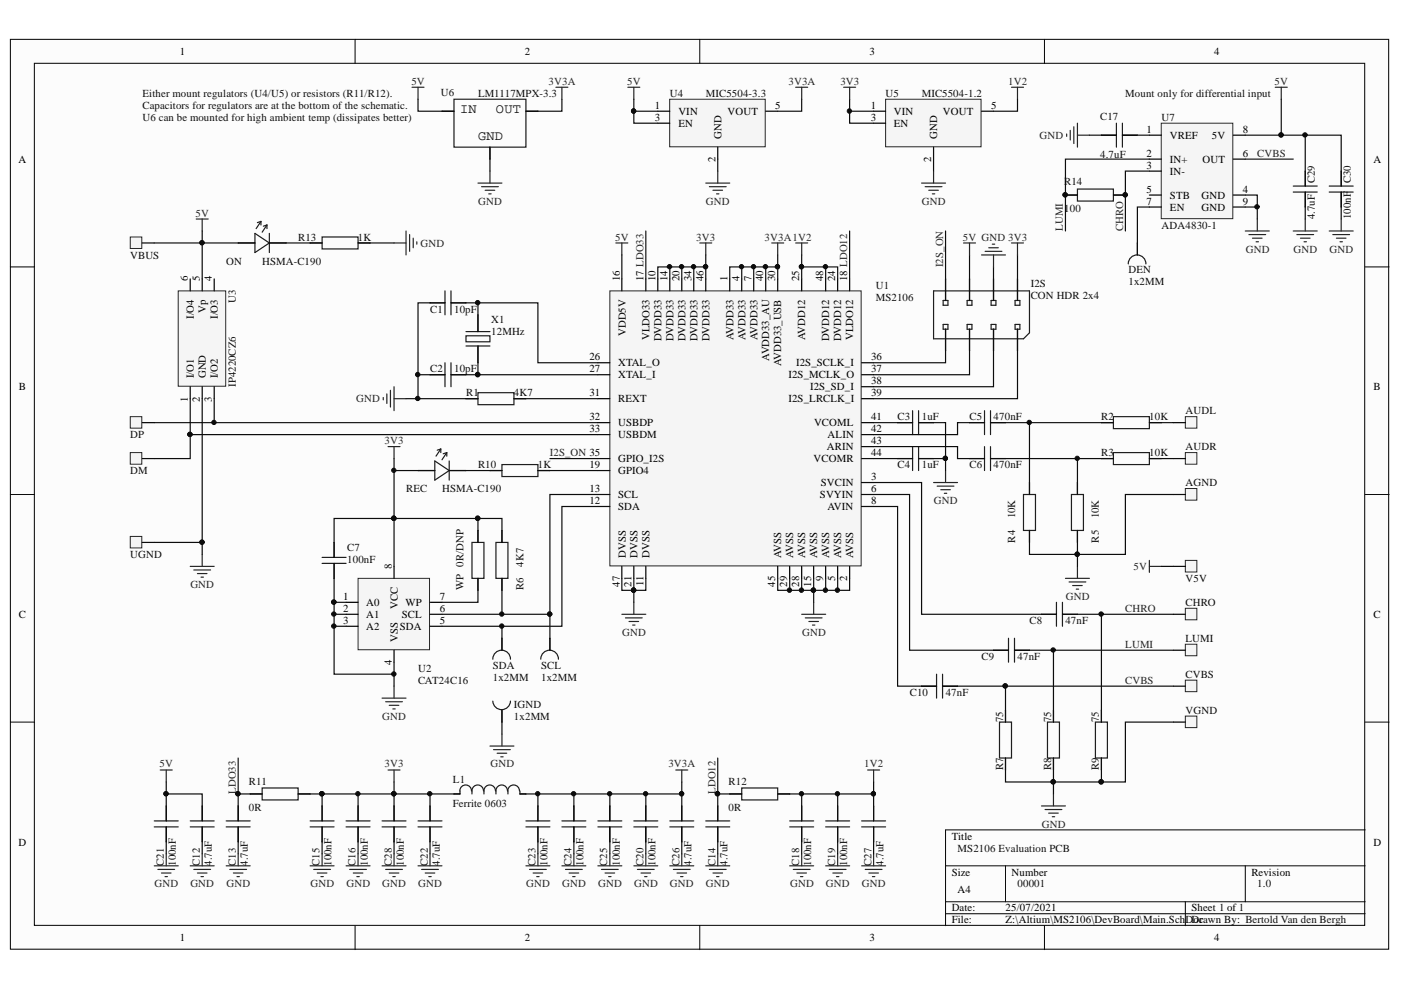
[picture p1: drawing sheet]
<svg xmlns="http://www.w3.org/2000/svg" width="297mm" height="210mm" viewBox="0 0 297 210" stroke-linecap="round" stroke-linejoin="round" font-family="sans-serif">
<g fill="#fcfcfc" stroke="#000" stroke-width=".21">
<path d="M2.2 8.3h292.2v193h-292.2z"/>
<path d="M7.3 13.4h282v182.8h-282z"/>
</g>
<g fill="none" stroke="#000" stroke-width=".21">
<path d="M75.3 8.3v5.1M148.4 8.3v5.1M221.4 8.3v5.1M2.2 56.6h5.1M289.4 56.6h5.1M2.2 104.8h5.1M289.4 104.8h5.1M2.2 153.1h5.1M289.4 153.1h5.1M289.4 176h-88.9v20.3M75.3 196.3v5.1M148.4 196.3v5.1"/>
<path d="M200.5 183.6h88.9M200.5 191.2h88.9M200.5 193.7h88.9M213.2 183.6v7.6M221.4 196.3v5.1M251.3 191.2v5.1M264 183.6v7.6"/>
</g>
<path d="M129.3 61.7h53.3v58.3h-53.3z" fill="#f5f5f5" stroke="#262626" stroke-width=".21"/>
<g fill="none" stroke="#000" stroke-width=".25">
<path d="M131.8 59.1v2.6M136.9 59.1v2.6M139.5 59.1v2.6M142 59.1v2.6M144.6 59.1v2.6M147.1 59.1v2.6M149.6 59.1v2.6M154.7 59.1v2.6M157.3 59.1v2.6M159.8 59.1v2.6M162.3 59.1v2.6M164.9 59.1v2.6"/>
<path d="M170 59.1v2.6M175.1 59.1v2.6M177.6 59.1v2.6M180.1 59.1v2.6M200.5 59.1v4.6M205.6 59.1v4.6M210.6 59.1v4.6M215.7 59.1v4.6M91.2 79.5h3.1M91.2 64.2h3.1M95.6 79.5h3.2M95.6 64.2h3.2"/>
<path d="M101.3 66.8v3.5M101.3 73.4v3.5M126.8 76.9h2.5M126.8 79.5h2.5M182.7 76.9h2.5M182.7 79.5h2.5M98.8 84.5h2.5M109 84.5h2.5M126.8 84.5h2.5M126.8 89.6h2.5M126.8 92.1h2.5M126.8 97.2h2.5"/>
<path d="M126.8 99.8h2.5M182.7 82h2.5M182.7 84.5h2.5M182.7 89.6h2.5M182.7 92.1h2.5M182.7 94.7h2.5M182.7 97.2h2.5M190.3 89.6h3.2M190.3 97.2h3.2M194.8 89.6h3.1M194.8 97.2h3.1M205.6 89.6h3.1"/>
<path d="M205.6 97.2h3.1M210 89.6h3.2M210 97.2h3.2M233.5 89.6h2.6M233.5 97.2h2.6M243.7 89.6h2.5M243.7 97.2h2.5M126.8 104.8h2.5M126.8 107.4h2.5M182.7 102.3h2.5M182.7 104.8h2.5M182.7 107.4h2.5"/>
<path d="M218.3 102.3v2.5M218.3 112.5v2.5M228.4 102.3v2.5M228.4 112.5v2.5M131.8 120.1v2.5M134.4 120.1v2.5M136.9 120.1v2.5M164.9 120.1v2.5M167.4 120.1v2.5M170 120.1v2.5M172.5 120.1v2.5M175.1 120.1v2.5"/>
<path d="M177.6 120.1v2.5M180.1 120.1v2.5"/>
</g>
<g fill="none" stroke="#1c1c1c" stroke-width=".25">
<path d="M200.5 59.1v4.6M205.6 59.1v4.6M210.6 59.1v4.6M215.7 59.1v4.6M91.2 79.5h3.1M91.2 64.2h3.1M94.3 61.7v5.1M94.3 76.9v5.1M95.6 61.7v5.1M95.6 76.9v5.1M95.6 79.5h3.2M95.6 64.2h3.2"/>
<path d="M98.8 71.2h5.1v1.3h-5.1zM98.8 73.4h5.1M98.8 70.3h5.1M101.3 66.8v3.5M101.3 73.4v3.5M197.9 61.7h20.4v8.9l-1.3 1.2h-19.1zM200 63.7h1v1h-1zM205.1 63.7h1v1h-1zM210.1 63.7h1.1v1h-1.1zM215.2 63.7h1v1h-1zM98.8 84.5h2.5M101.3 83.3h7.7v2.5h-7.7z"/>
<path d="M109 84.5h2.5M190.3 89.6h3.2M190.3 97.2h3.2M193.5 87.1v5M193.5 94.7v5.1M194.8 87.1v5M194.8 94.7v5.1M194.8 89.6h3.1M194.8 97.2h3.1M205.6 89.6h3.1M205.6 97.2h3.1M208.7 87.1v5"/>
<path d="M208.7 94.7v5.1M210 89.6h3.2M210 97.2h3.2M210 87.1v5M210 94.7v5.1M233.5 89.6h2.6M233.5 97.2h2.6M236.1 88.3h7.6v2.6h-7.6zM236.1 96h7.6v2.5h-7.6zM243.7 89.6h2.5M243.7 97.2h2.5M217 104.8h2.5v7.7h-2.5z"/>
<path d="M218.3 102.3v2.5M218.3 112.5v2.5M227.2 104.8h2.5v7.7h-2.5zM228.4 102.3v2.5M228.4 112.5v2.5"/>
</g>
<g fill="none" stroke="#0e0e0e" stroke-width=".25">
<path d="M200.5 49v10.1M205.6 54.1v5M210.6 56.6v2.5M88.6 79.5h2.6M91.2 64.2h-2.6v20.3M98.8 64.2h15.2v12.7h12.8M98.8 79.5h2.5M101.3 76.9v2.6h25.5M101.3 64.2v2.6M86.1 84.5h12.7M111.5 84.5h15.3M116.6 97.2h10.2"/>
<path d="M185.2 94.7h17.8v2.5h2.6M185.2 89.6h5.1M185.2 97.2h5.1M197.9 89.6h2.6v7.6h-2.6M200.5 97.2v2.6M205.6 89.6h-2.6v2.5h-17.8M213.2 89.6h20.3M218.3 89.6v12.7M246.2 89.6h2.6M246.2 97.2h2.6M131.8 122.6v2.6h2.6v2.5M134.4 122.6v2.6h2.5v-2.6"/>
<path d="M164.9 122.6v2.6h15.2v-2.6M167.4 122.6v2.6M170 122.6v2.6M172.5 122.6v5.1M175.1 122.6v2.6M177.6 122.6v2.6"/>
</g>
<g fill="#0e0e0e" stroke="#0e0e0e" stroke-width=".21">
<circle cx="101.3" cy="79.4" r=".47"/>
<circle cx="88.6" cy="79.4" r=".47"/>
<circle cx="88.6" cy="84.5" r=".46"/>
<circle cx="101.3" cy="64.2" r=".47"/>
<circle cx="200.4" cy="97.2" r=".46"/>
<circle cx="218.2" cy="89.6" r=".46"/>
<circle cx="177.5" cy="125.1" r=".46"/>
<circle cx="175" cy="125.1" r=".46"/>
<circle cx="172.5" cy="125.1" r=".47"/>
<circle cx="169.9" cy="125.1" r=".46"/>
<circle cx="167.4" cy="125.1" r=".46"/>
<circle cx="134.3" cy="125.1" r=".46"/>
</g>
<g fill="none" stroke="#262626" stroke-width=".25">
<path d="M81.3 84.3v.5M82 83.5v2M82.8 82.8v3.5M83.5 82v5.1M83.5 84.5h2.6M200.5 99.8v2.5M197.9 102.3h5.1M198.7 103.1h3.6M199.5 103.8h2M200.2 104.6h.5M131.8 130.2h5.1M132.6 131h3.6"/>
<path d="M133.4 131.8h2M134.1 132.5h.5M134.4 127.7v2.5M170 130.2h5.1M170.7 131h3.6M171.5 131.8h2M172.3 132.5h.5M172.5 127.7v2.5M225.9 122.6h5.1M226.7 123.4h3.5M227.4 124.1h2.1M228.2 124.9h.5"/>
<path d="M228.4 120.1v2.5"/>
</g>
<path d="M75.9 122.6h15.2v15.2h-15.2z" fill="#f5f5f5" stroke="#262626" stroke-width=".21"/>
<g fill="none" stroke="#000" stroke-width=".25">
<path d="M70.8 115v3.2M70.8 119.5v3.1M101.3 112.5v2.5M106.4 112.5v2.5M73.4 127.7h2.5M73.4 130.2h2.5M73.4 132.8h2.5M83.5 120.1v2.5M83.5 137.9v2.5M91.2 127.7h2.5M91.2 130.2h2.5M91.2 132.8h2.5"/>
<path d="M101.3 122.6v2.6M106.4 122.6v2.6M210.6 137.9h3.2M215.1 137.9h3.2M220.8 130.2h3.2M225.3 130.2h3.1M195.4 145.5h3.2M199.8 145.5h3.2M213.2 150.6v2.5M223.4 150.6v2.5M233.5 150.6v2.5M213.2 160.7v2.6"/>
<path d="M223.4 160.7v2.6M233.5 160.7v2.6"/>
</g>
<g fill="none" stroke="#1c1c1c" stroke-width=".25">
<path d="M68.3 118.2h5.1M68.3 119.5h5.1M70.8 115v3.2M70.8 119.5v3.1M100.1 115h2.5v7.6h-2.5zM101.3 112.5v2.5M105.2 115h2.5v7.6h-2.5zM106.4 112.5v2.5M101.3 122.6v2.6M106.4 122.6v2.6M210.6 137.9h3.2M213.8 135.3v5.1"/>
<path d="M215.1 135.3v5.1M215.1 137.9h3.2M220.8 130.2h3.2M224 127.7v5.1M225.3 127.7v5.1M225.3 130.2h3.1M195.4 145.5h3.2M198.6 142.9v5.1M199.8 142.9v5.1M199.8 145.5h3.2M211.9 153.1h2.6v7.6h-2.6zM213.2 150.6v2.5"/>
<path d="M222.1 153.1h2.5v7.6h-2.5zM223.4 150.6v2.5M232.3 153.1h2.5v7.6h-2.5zM233.5 150.6v2.5M213.2 160.7v2.6M223.4 160.7v2.6M233.5 160.7v2.6"/>
</g>
<g fill="none" stroke="#0e0e0e" stroke-width=".25">
<path d="M83.5 97.2v12.7h-12.7v5.1M101.3 112.5v-2.6h-17.8v10.2M101.3 109.9h5.1v2.6M126.8 104.8h-10.2v25.4h-22.9M126.8 107.4h-7.7v25.4h-25.4M185.2 102.3h10.2v27.9h25.4M185.2 104.8h7.6v33.1h17.8M185.2 107.4h5.1v38.1h5.1M70.8 130.2h2.6M70.8 132.8h2.6M70.8 122.6v5.1M73.4 127.7h-2.6v15.2h12.7"/>
<path d="M101.3 125.2v2.5h-7.6M106.4 125.2v5M83.5 140.4v5.1M203 145.5h10.2v5.1"/>
</g>
<g fill="#0e0e0e" stroke="#0e0e0e" stroke-width=".21">
<circle cx="101.3" cy="109.9" r=".47"/>
<circle cx="83.5" cy="109.9" r=".46"/>
<circle cx="116.5" cy="130.2" r=".46"/>
<circle cx="83.5" cy="142.9" r=".46"/>
<circle cx="70.8" cy="127.7" r=".46"/>
<circle cx="70.8" cy="130.2" r=".46"/>
<circle cx="70.8" cy="132.7" r=".47"/>
<circle cx="106.4" cy="130.2" r=".46"/>
<circle cx="213.1" cy="145.4" r=".46"/>
</g>
<path d="M82.3 94.7h2.5M83.5 94.7v2.5M81 148h5.1M81.8 148.8h3.5M82.5 149.5h2.1M83.3 150.3h.5M83.5 145.5v2.5M220.8 170.9h5.1M221.6 171.6h3.5M222.3 172.4h2.1M223.1 173.2h.5M223.4 168.3v2.6" fill="none" stroke="#262626" stroke-width=".25"/>
<path d="M251.3 144.2h2.5v2.4h-2.5z" fill="#f5f5f5" stroke="#262626" stroke-width=".21"/>
<path d="M248.8 145.5h2.5" fill="none" stroke="#000" stroke-width=".25"/>
<path d="M251.3 136.6h2.5v2.4h-2.5z" fill="#f5f5f5" stroke="#262626" stroke-width=".21"/>
<path d="M248.8 137.9h2.5" fill="none" stroke="#000" stroke-width=".25"/>
<path d="M251.3 129h2.5v2.4h-2.5z" fill="#f5f5f5" stroke="#262626" stroke-width=".21"/>
<path d="M248.8 130.2h2.5" fill="none" stroke="#000" stroke-width=".25"/>
<path d="M213.2 145.5h35.6" fill="none" stroke="#0e0e0e" stroke-width=".25"/>
<circle cx="213.1" cy="145.4" r=".46" fill="#0e0e0e" stroke="#0e0e0e" stroke-width=".21"/>
<path d="M251.3 151.8h2.5v2.5h-2.5z" fill="#f5f5f5" stroke="#262626" stroke-width=".21"/>
<path d="M248.8 153.1h2.5" fill="none" stroke="#000" stroke-width=".25"/>
<path d="M218.3 137.9h30.5M223.4 137.9v12.7M228.4 130.2h20.4M233.5 130.2v20.4M248.8 153.1h-10.2v12.7h-5.1M213.2 163.3v2.5h20.3v-2.5M223.4 163.3v5" fill="none" stroke="#0e0e0e" stroke-width=".25"/>
<g fill="#0e0e0e" stroke="#0e0e0e" stroke-width=".21">
<circle cx="233.5" cy="130.2" r=".46"/>
<circle cx="233.5" cy="165.8" r=".47"/>
<circle cx="223.3" cy="165.8" r=".47"/>
<circle cx="223.3" cy="137.8" r=".46"/>
</g>
<path d="M251.3 88.3h2.5v2.5h-2.5z" fill="#f5f5f5" stroke="#262626" stroke-width=".21"/>
<path d="M248.8 89.6h2.5" fill="none" stroke="#000" stroke-width=".25"/>
<path d="M251.3 96h2.5v2.4h-2.5z" fill="#f5f5f5" stroke="#262626" stroke-width=".21"/>
<path d="M248.8 97.2h2.5" fill="none" stroke="#000" stroke-width=".25"/>
<path d="M251.3 103.6h2.5v2.4h-2.5z" fill="#f5f5f5" stroke="#262626" stroke-width=".21"/>
<path d="M248.8 104.8h2.5" fill="none" stroke="#000" stroke-width=".25"/>
<path d="M213.2 97.2h20.3M228.4 97.2v5.1M228.4 115v5.1M248.8 104.8h-10.2v12.7h-20.3v-2.5" fill="none" stroke="#0e0e0e" stroke-width=".25"/>
<g fill="#0e0e0e" stroke="#0e0e0e" stroke-width=".21">
<circle cx="228.4" cy="117.5" r=".46"/>
<circle cx="228.4" cy="97.2" r=".46"/>
</g>
<path d="M27.6 88.3h2.5v2.5h-2.5z" fill="#f5f5f5" stroke="#262626" stroke-width=".21"/>
<path d="M30.2 89.6h2.5" fill="none" stroke="#000" stroke-width=".25"/>
<path d="M27.6 96h2.5v2.4h-2.5z" fill="#f5f5f5" stroke="#262626" stroke-width=".21"/>
<path d="M30.2 97.2h2.5M88.6 99.8h3.6M95.2 99.8h3.6M103.9 99.8h2.5M114 99.8h2.6" fill="none" stroke="#000" stroke-width=".25"/>
<path d="M32.7 89.6h94.1M83.5 99.8h5.1M98.8 99.8h5.1M116.6 99.8h10.2M126.8 92.1h-86.5v5.1h-7.6" fill="none" stroke="#0e0e0e" stroke-width=".25"/>
<g fill="#0e0e0e" stroke="#0e0e0e" stroke-width=".21">
<circle cx="40.3" cy="92.1" r=".46"/>
<circle cx="83.5" cy="99.7" r=".46"/>
</g>
<g fill="none" stroke="#1c1c1c" stroke-width=".25">
<path d="M88.6 99.8h3.6M92.2 97.7l3 2.1-3 2zM93.5 95.2l-1.1 1.5M93.5 95.2v.8M93.5 95.2l-.8 .3M94.7 96l-1 1.5M94.7 96v.7M94.7 96l-.7 .2M95.2 99.8h3.6M95.2 97.7v4.1M103.9 99.8h2.5M106.4 98.5h7.6v2.5h-7.6z"/>
<path d="M114 99.8h2.6"/>
</g>
<path d="M37.8 61.7h10.1v20.2h-10.1z" fill="#f5f5f5" stroke="#262626" stroke-width=".21"/>
<path d="M40.3 59.1v2.6M42.9 59.1v2.6M45.4 59.1v2.6M40.3 82v2.5M42.9 82v2.5M45.4 82v2.5" fill="none" stroke="#000" stroke-width=".25"/>
<path d="M42.9 117.5v2.6M40.3 120.1h5.1M41.1 120.8h3.6M41.9 121.6h2M42.6 122.4h.5" fill="none" stroke="#262626" stroke-width=".25"/>
<path d="M27.6 113.7h2.5v2.5h-2.5z" fill="#f5f5f5" stroke="#262626" stroke-width=".21"/>
<path d="M30.2 115h2.5" fill="none" stroke="#000" stroke-width=".25"/>
<path d="M27.6 50.2h2.5v2.5h-2.5z" fill="#f5f5f5" stroke="#262626" stroke-width=".21"/>
<g fill="none" stroke="#000" stroke-width=".25">
<path d="M30.2 51.5h2.5M35.2 170.9v3.2M35.2 175.3v3.2M42.9 170.9v3.2M42.9 175.3v3.2M50.5 170.9v3.2M50.5 175.3v3.2M53 168.3h2.6M63.2 168.3h2.5M68.3 170.9v3.2M68.3 175.3v3.2M75.9 170.9v3.2"/>
<path d="M75.9 175.3v3.2M91.2 170.9v3.2M91.2 175.3v3.2M96.3 168.3h1.2M110.2 168.3h1.3M114 170.9v3.2M114 175.3v3.2M121.7 170.9v3.2M121.7 175.3v3.2M129.3 170.9v3.2M129.3 175.3v3.2M144.6 170.9v3.2"/>
<path d="M144.6 175.3v3.2M152.2 170.9v3.2M152.2 175.3v3.2M154.7 168.3h2.6M164.9 168.3h2.5M170 170.9v3.2M170 175.3v3.2M177.6 170.9v3.2M177.6 175.3v3.2M185.2 170.9v3.2M185.2 175.3v3.2"/>
</g>
<g fill="none" stroke="#0e0e0e" stroke-width=".25">
<path d="M32.7 51.5h10.2v7.6M131.8 54.1v5M136.9 49v10.1M139.5 59.1v-2.5h10.1v2.5M142 56.6v2.5M144.6 56.6v2.5M147.1 56.6v2.5M149.6 54.1v2.5M154.7 59.1v-2.5h10.2v2.5M157.3 56.6v2.5M159.8 56.6v2.5M162.3 56.6v2.5"/>
<path d="M164.9 54.1v2.5M170 54.1v2.5h7.6v2.5M170 56.6v2.5M175.1 56.6v2.5M180.1 49v10.1M35.2 165.8v2.5h7.7v2.6M35.2 168.3v2.6M35.2 178.5v2.5M42.9 178.5v2.5M50.5 160.7v10.2M50.5 178.5v2.5M50.5 168.3h2.5"/>
<path d="M65.7 168.3h2.6M68.3 168.3v2.6M68.3 178.5v2.5M75.9 168.3v2.6M75.9 178.5v2.5M83.5 165.8v2.5h-15.2M83.5 168.3h12.8M91.2 168.3v2.6M91.2 178.5v2.5M114 168.3v2.6M114 178.5v2.5M121.7 168.3v2.6"/>
<path d="M121.7 178.5v2.5M129.3 168.3v2.6M129.3 178.5v2.5M144.6 165.8v2.5h-33.1M144.6 168.3v2.6M144.6 178.5v2.5M152.2 160.7v10.2M152.2 178.5v2.5M152.2 168.3h2.5M170 168.3v2.6M170 178.5v2.5M177.6 168.3v2.6"/>
<path d="M177.6 178.5v2.5M185.2 165.8v2.5h-17.8M185.2 168.3v2.6M185.2 178.5v2.5"/>
</g>
<g fill="#0e0e0e" stroke="#0e0e0e" stroke-width=".21">
<circle cx="42.8" cy="51.5" r=".46"/>
<circle cx="175" cy="56.5" r=".46"/>
<circle cx="149.6" cy="56.5" r=".46"/>
<circle cx="147" cy="56.5" r=".46"/>
<circle cx="144.5" cy="56.5" r=".46"/>
<circle cx="142" cy="56.5" r=".46"/>
<circle cx="164.8" cy="56.5" r=".46"/>
<circle cx="157.2" cy="56.5" r=".46"/>
<circle cx="159.8" cy="56.5" r=".46"/>
<circle cx="162.3" cy="56.5" r=".46"/>
<circle cx="35.2" cy="168.3" r=".46"/>
<circle cx="169.9" cy="56.5" r=".46"/>
<circle cx="50.4" cy="168.3" r=".46"/>
<circle cx="152.1" cy="168.3" r=".46"/>
<circle cx="68.2" cy="168.3" r=".46"/>
<circle cx="83.5" cy="168.3" r=".46"/>
<circle cx="185.2" cy="168.3" r=".46"/>
<circle cx="75.9" cy="168.3" r=".46"/>
<circle cx="169.9" cy="168.3" r=".46"/>
<circle cx="177.5" cy="168.3" r=".46"/>
<circle cx="144.5" cy="168.3" r=".46"/>
<circle cx="91.1" cy="168.3" r=".46"/>
<circle cx="129.2" cy="168.3" r=".46"/>
<circle cx="121.6" cy="168.3" r=".46"/>
<circle cx="114" cy="168.3" r=".46"/>
</g>
<g fill="none" stroke="#262626" stroke-width=".25">
<path d="M41.6 46.4h2.5M42.9 46.4v2.6M130.6 51.5h2.5M131.8 51.5v2.6M148.4 51.5h2.5M149.6 51.5v2.6M163.6 51.5h2.6M164.9 51.5v2.6M168.7 51.5h2.5M170 51.5v2.6M34 163.3h2.5M35.2 163.3v2.5"/>
<path d="M82.3 163.3h2.5M83.5 163.3v2.5M143.3 163.3h2.5M144.6 163.3v2.5M184 163.3h2.5M185.2 163.3v2.5M32.7 183.6h5.1M33.5 184.3h3.5M34.2 185.1h2.1M35 185.9h.5M35.2 181v2.6M40.3 183.6h5.1"/>
<path d="M41.1 184.3h3.6M41.9 185.1h2M42.6 185.9h.5M42.9 181v2.6M48 183.6h5M48.7 184.3h3.6M49.5 185.1h2M50.2 185.9h.6M50.5 181v2.6M65.7 183.6h5.1M66.5 184.3h3.6M67.3 185.1h2"/>
<path d="M68 185.9h.5M68.3 181v2.6M73.4 183.6h5.1M74.1 184.3h3.6M74.9 185.1h2M75.7 185.9h.5M75.9 181v2.6M88.6 183.6h5.1M89.4 184.3h3.5M90.2 185.1h2M90.9 185.9h.5M91.2 181v2.6"/>
<path d="M111.5 183.6h5.1M112.3 184.3h3.5M113 185.1h2.1M113.8 185.9h.5M114 181v2.6M119.1 183.6h5.1M119.9 184.3h3.6M120.7 185.1h2M121.4 185.9h.5M121.7 181v2.6M126.8 183.6h5M127.5 184.3h3.6"/>
<path d="M128.3 185.1h2M129 185.9h.6M129.3 181v2.6M142 183.6h5.1M142.8 184.3h3.5M143.5 185.1h2.1M144.3 185.9h.5M144.6 181v2.6M149.6 183.6h5.1M150.4 184.3h3.6M151.2 185.1h2M151.9 185.9h.5"/>
<path d="M152.2 181v2.6M167.4 183.6h5.1M168.2 184.3h3.6M169 185.1h2M169.7 185.9h.5M170 181v2.6M175.1 183.6h5M175.8 184.3h3.6M176.6 185.1h2M177.3 185.9h.6M177.6 181v2.6M182.7 183.6h5.1"/>
<path d="M183.4 184.3h3.6M184.2 185.1h2M185 185.9h.5M185.2 181v2.6"/>
</g>
<g fill="none" stroke="#1c1c1c" stroke-width=".25">
<path d="M32.7 174.1h5.1M32.7 175.3h5.1M35.2 170.9v3.2M35.2 175.3v3.2M40.3 174.1h5.1M40.3 175.3h5.1M42.9 170.9v3.2M42.9 175.3v3.2M48 174.1h5M48 175.3h5M50.5 170.9v3.2M50.5 175.3v3.2"/>
<path d="M53 168.3h2.6M55.6 167.1h7.6v2.5h-7.6zM63.2 168.3h2.5M65.7 174.1h5.1M65.7 175.3h5.1M68.3 170.9v3.2M68.3 175.3v3.2M73.4 174.1h5.1M73.4 175.3h5.1M75.9 170.9v3.2M75.9 175.3v3.2M88.6 174.1h5.1"/>
<path d="M88.6 175.3h5.1M91.2 170.9v3.2M91.2 175.3v3.2M97.5 167.7v.6h-1.2M100 167.7a1.23 1.23 0 0 0-1.3-1.3 1.23 1.23 0 0 0-1.2 1.3M102.5 167.7a1.22 1.22 0 0 0-1.2-1.3 1.22 1.22 0 0 0-1.2 1.3v.6M105 167.7a1.22 1.22 0 0 0-1.2-1.3 1.22 1.22 0 0 0-1.2 1.3v.6M107.6 167.7a1.22 1.22 0 0 0-1.2-1.3 1.22 1.22 0 0 0-1.2 1.3v.6M107.7 167.7v.6M110.1 167.7a1.23 1.23 0 0 0-1.2-1.3 1.23 1.23 0 0 0-1.2 1.3M110.2 167.7v.6h1.3M111.5 174.1h5.1"/>
<path d="M111.5 175.3h5.1M114 170.9v3.2M114 175.3v3.2M119.1 174.1h5.1M119.1 175.3h5.1M121.7 170.9v3.2M121.7 175.3v3.2M126.8 174.1h5M126.8 175.3h5M129.3 170.9v3.2M129.3 175.3v3.2M142 174.1h5.1"/>
<path d="M142 175.3h5.1M144.6 170.9v3.2M144.6 175.3v3.2M149.6 174.1h5.1M149.6 175.3h5.1M152.2 170.9v3.2M152.2 175.3v3.2M154.7 168.3h2.6M157.3 167.1h7.6v2.5h-7.6zM164.9 168.3h2.5M167.4 174.1h5.1M167.4 175.3h5.1"/>
<path d="M170 170.9v3.2M170 175.3v3.2M175.1 174.1h5M175.1 175.3h5M177.6 170.9v3.2M177.6 175.3v3.2M182.7 174.1h5.1M182.7 175.3h5.1M185.2 170.9v3.2M185.2 175.3v3.2"/>
</g>
<path d="M187.8 21h20.2v10.1h-20.2z" fill="#f5f5f5" stroke="#262626" stroke-width=".21"/>
<path d="M185.2 26.1h2.6M185.2 23.6h2.6M197.9 31.2v2.5M208.1 23.6h2.5" fill="none" stroke="#000" stroke-width=".25"/>
<path d="M180.1 21v5.1h5.1M180.1 23.6h5.1M197.9 33.7v2.6M215.7 21v2.6h-5.1" fill="none" stroke="#0e0e0e" stroke-width=".25"/>
<circle cx="180.1" cy="23.5" r=".46" fill="#0e0e0e" stroke="#0e0e0e" stroke-width=".21"/>
<path d="M214.5 18.5h2.5M215.7 18.5v2.5M195.4 38.8h5.1M196.2 39.6h3.5M197.9 36.3v2.5M196.9 40.3h2.1M197.7 41.1h.5" fill="none" stroke="#262626" stroke-width=".25"/>
<path d="M251.3 118.8h2.5v2.5h-2.5z" fill="#f5f5f5" stroke="#262626" stroke-width=".21"/>
<path d="M50.5 51.5h3.6M57.1 51.5h3.6M65.7 51.5h2.6M75.9 51.5h2.6M106.4 135.3v2.6M116.6 135.3v2.6M248.8 120.1h2.5M106.4 150.6v2.5M83.5 170.9v3.2M83.5 175.3v3.2M136.9 170.9v3.2M136.9 175.3v3.2" fill="none" stroke="#000" stroke-width=".25"/>
<g fill="none" stroke="#262626" stroke-width=".25">
<path d="M178.9 18.5h2.5M180.1 18.5v2.5M83.5 51.5h2.6M86.1 49v5.1M86.8 49.7v3.6M87.6 50.5v2M88.4 51.3v.5M204.3 51.5h2.5M205.6 51.5v2.6M208.1 54.1h5.1M208.9 53.3h3.5M209.6 52.5h2.1"/>
<path d="M210.4 51.8h.5M210.6 54.1v2.5M214.5 51.5h2.5M215.7 51.5v2.6M243.7 118.8v2.6M243.7 120.1h2.5M103.9 158.2h5.1M104.6 158.9h3.6M105.4 159.7h2M106.4 155.6v2.6M106.2 160.5h.5M81 183.6h5.1"/>
<path d="M81.8 184.3h3.5M82.5 185.1h2.1M83.3 185.9h.5M83.5 181v2.6M134.4 183.6h5.1M135.1 184.3h3.6M135.9 185.1h2M136.7 185.9h.5M136.9 181v2.6"/>
</g>
<g fill="none" stroke="#0e0e0e" stroke-width=".25">
<path d="M42.9 49v2.5h7.6M60.7 51.5h5M78.5 51.5h5M215.7 54.1v5M200.5 74.4v2.5h-15.3M205.6 74.4v5.1h-20.4M210.6 74.4v7.6h-25.4M215.7 74.4v10.1h-30.5M40.3 84.5v7.6M42.9 84.5v30.5M45.4 84.5v5.1M32.7 115h10.2v2.5"/>
<path d="M106.4 132.8v2.5M116.6 130.2v5.1M246.2 120.1h2.6M106.4 153.1v2.5M83.5 168.3v2.6M83.5 178.5v2.5M136.9 168.3v2.6M136.9 178.5v2.5"/>
</g>
<g fill="none" stroke="#1c1c1c" stroke-width=".25">
<path d="M50.5 51.5h3.6M54.1 49.5l3 2-3 2zM55.3 46.9l-1 1.6M55.3 46.9v.8M55.3 46.9l-.7 .3M56.6 47.7l-1 1.5M56.6 47.7v.8M56.6 47.7l-.8 .3M57.1 51.5h3.6M57.1 49.5v4M65.7 51.5h2.6M68.3 50.2h7.6v2.6h-7.6z"/>
<path d="M75.9 51.5h2.6M106.4 135.3v2.6M108.2 139.8a1.87 1.87 0 0 0-1.8-1.9 1.87 1.87 0 0 0-1.9 1.9M116.6 135.3v2.6M118.4 139.8a1.87 1.87 0 0 0-1.9-1.9 1.87 1.87 0 0 0-1.8 1.9M106.4 150.6v2.5M108.2 148.7a1.87 1.87 0 0 1-1.8 1.8 1.87 1.87 0 0 1-1.9-1.8M81 174.1h5.1M81 175.3h5.1M83.5 170.9v3.2M83.5 175.3v3.2M134.4 174.1h5.1"/>
<path d="M134.4 175.3h5.1M136.9 170.9v3.2M136.9 175.3v3.2"/>
</g>
<g fill="#0e0e0e" stroke="#0e0e0e" stroke-width=".21">
<circle cx="136.9" cy="168.3" r=".46"/>
<circle cx="83.5" cy="168.3" r=".46"/>
<circle cx="42.8" cy="115" r=".46"/>
<circle cx="45.4" cy="89.6" r=".46"/>
<circle cx="40.3" cy="92.1" r=".46"/>
<circle cx="42.8" cy="51.5" r=".46"/>
<circle cx="106.4" cy="132.7" r=".46"/>
<circle cx="116.5" cy="130.2" r=".46"/>
</g>
<path d="M142 21h20.2v10.1h-20.2z" fill="#f5f5f5" stroke="#262626" stroke-width=".21"/>
<path d="M93.7 23.6h2.6M103.9 31.2v2.5M111.5 23.6h2.5M139.5 26.1h2.5M139.5 23.6h2.5M152.2 31.2v2.5M162.3 23.6h2.6" fill="none" stroke="#000" stroke-width=".25"/>
<g fill="none" stroke="#262626" stroke-width=".25">
<path d="M87.4 18.5h2.5M88.6 18.5v2.5M117.9 18.5h2.5M119.1 18.5v2.5M133.1 18.5h2.6M134.4 18.5v2.5M168.7 18.5h2.5M170 18.5v2.5M101.3 38.8h5.1M102.1 39.6h3.6M103.9 36.3v2.5M149.6 38.8h5.1"/>
<path d="M150.4 39.6h3.6M152.2 36.3v2.5M102.9 40.3h2M103.6 41.1h.5M151.2 40.3h2M151.9 41.1h.5"/>
</g>
<path d="M88.6 21v2.6h5.1M103.9 33.7v2.6M119.1 21v2.6h-5.1M134.4 21v2.6h5.1M134.4 23.6v2.5h5.1M152.2 33.7v2.6M170 21v2.6h-5.1" fill="none" stroke="#0e0e0e" stroke-width=".25"/>
<circle cx="134.3" cy="23.5" r=".46" fill="#0e0e0e" stroke="#0e0e0e" stroke-width=".21"/>
<path d="M93.7 23.6h2.6M96.3 21h15.2v10.2h-15.2zM103.9 31.2v2.5M111.5 23.6h2.5" fill="none" stroke="#1c1c1c" stroke-width=".25"/>
<path d="M246.2 26.1h15.2v20.3h-15.2z" fill="#f5f5f5" stroke="#262626" stroke-width=".21"/>
<g fill="none" stroke="#000" stroke-width=".25">
<path d="M233.5 28.7h3.2M238 28.7h3.1M243.7 36.3h2.5M243.7 28.7h2.5M243.7 33.7h2.5M261.5 28.7h2.5M261.5 33.7h2.5M276.7 36.3v3.2M284.4 36.3v3.2M225.9 41.4h2.5M236.1 41.4h2.5M241.1 51.5v2.6"/>
<path d="M243.7 41.4h2.5M243.7 43.9h2.5M261.5 41.4h2.5M261.5 43.9h2.5M276.7 40.7v3.2M284.4 40.7v3.2"/>
</g>
<g fill="none" stroke="#1c1c1c" stroke-width=".25">
<path d="M233.5 28.7h3.2M236.7 26.1v5.1M238 26.1v5.1M238 28.7h3.1M274.2 39.5h5.1M276.7 36.3v3.2M281.8 39.5h5.1M284.4 36.3v3.2M225.9 41.4h2.5M228.4 40.1h7.7v2.5h-7.7zM236.1 41.4h2.5M241.1 51.5v2.6"/>
<path d="M243 56a1.87 1.87 0 0 0-1.9-1.9 1.87 1.87 0 0 0-1.9 1.9M274.2 40.7h5.1M276.7 40.7v3.2M281.8 40.7h5.1M284.4 40.7v3.2"/>
</g>
<g fill="none" stroke="#262626" stroke-width=".25">
<path d="M270.4 18.5h2.5M271.7 18.5v2.5M226.1 28.4v.5M226.9 27.6v2.1M227.7 26.9v3.5M228.4 26.1v5.1M228.4 28.7h2.6M264 49h5.1M264.8 49.7h3.5M265.6 50.5h2M266.3 51.3h.5M266.6 46.4v2.6"/>
<path d="M274.2 49h5.1M275 49.7h3.5M275.7 50.5h2.1M276.5 51.3h.5M276.7 46.4v2.6M281.8 49h5.1M282.6 49.7h3.5M283.3 50.5h2.1M284.1 51.3h.5M284.4 46.4v2.6"/>
</g>
<g fill="none" stroke="#0e0e0e" stroke-width=".25">
<path d="M231 28.7h2.5M241.1 28.7h2.6M243.7 36.3h-5.1v12.7M243.7 33.7h-17.8v15.3M264 33.7h10.2M271.7 21v7.7h-7.7M271.7 28.7h12.7v7.6M276.7 28.7v7.6M243.7 43.9h-2.6v7.6M264 41.4h2.6v5M264 43.9h2.6M276.7 43.9v2.5"/>
<path d="M284.4 43.9v2.5"/>
</g>
<g fill="#0e0e0e" stroke="#0e0e0e" stroke-width=".21">
<circle cx="266.5" cy="43.8" r=".46"/>
<circle cx="271.6" cy="28.6" r=".46"/>
<circle cx="238.6" cy="41.3" r=".46"/>
<circle cx="225.8" cy="41.3" r=".46"/>
<circle cx="276.7" cy="28.6" r=".46"/>
</g>
<g font-size="5.6">
<text x="199.7" y="73.1">PII2S07</text>
<text x="204.6" y="73.1">PII2S05</text>
<text x="209.9" y="73.1">PII2S03</text>
<text x="214.8" y="73.1">PII2S01</text>
</g>
<g font-size="2.9" fill="#0e0e0e">
<text x="97.5" y="24">IN</text>
<text x="105.2" y="24">OUT</text>
<text x="101.4" y="29.7">GND</text>
</g>
<g font-size="2.3">
<text x="38.2" y="11.7">1</text>
<text x="111.2" y="11.7">2</text>
<text x="184.3" y="11.7">3</text>
<text x="257.4" y="11.7">4</text>
<text x="138.8" y="23.1">1</text>
<text x="164.4" y="23.1">5</text>
<text x="184.6" y="23.1">1</text>
<text x="210.1" y="23.1">5</text>
<text x="138.8" y="25.6">3</text>
<text x="143.8" y="26.9">EN</text>
<text x="143.8" y="24.3">VIN</text>
<text x="153" y="29.4" transform="rotate(-90 153 29.4)">GND</text>
<text x="154.2" y="24.3">VOUT</text>
<text x="184.6" y="25.6">3</text>
<text x="189.5" y="26.9">EN</text>
<text x="189.5" y="24.3">VIN</text>
<text x="198.7" y="29.4" transform="rotate(-90 198.7 29.4)">GND</text>
<text x="199.9" y="24.3">VOUT</text>
<text x="243.1" y="28.1">1</text>
<text x="248" y="29.4">VREF</text>
<text x="256.9" y="29.4">5V</text>
<text x="263.5" y="28.1">8</text>
<text x="3.9" y="34.5">A</text>
<text x="151.7" y="34.4" transform="rotate(-90 151.7 34.4)">2</text>
<text x="197.5" y="34.4" transform="rotate(-90 197.5 34.4)">2</text>
<text x="243.1" y="35.8">3</text>
<text x="243.1" y="33.2">2</text>
<text x="248" y="34.5">IN+</text>
<text x="255" y="34.5">OUT</text>
<text x="263.5" y="33.2">6</text>
<text x="291.2" y="34.5">A</text>
<text x="243.1" y="40.8">5</text>
<text x="248" y="37">IN-</text>
<text x="263.5" y="40.8">4</text>
<text x="243.1" y="43.4">7</text>
<text x="248" y="42.1">STB</text>
<text x="248" y="44.7">EN</text>
<text x="254.7" y="42.1">GND</text>
<text x="254.7" y="44.7">GND</text>
<text x="263.5" y="43.4">9</text>
<text x="39.8" y="59.7" transform="rotate(-90 39.8 59.7)">6</text>
<text x="42.4" y="59.7" transform="rotate(-90 42.4 59.7)">5</text>
<text x="44.9" y="59.7" transform="rotate(-90 44.9 59.7)">4</text>
<text x="131.4" y="59.7" transform="rotate(-90 131.4 59.7)">16</text>
<text x="136.5" y="59.7" transform="rotate(-90 136.5 59.7)">17 LDO33</text>
<text x="139" y="59.7" transform="rotate(-90 139 59.7)">10</text>
<text x="141.5" y="59.7" transform="rotate(-90 141.5 59.7)">14</text>
<text x="144.1" y="59.7" transform="rotate(-90 144.1 59.7)">20</text>
<text x="146.6" y="59.7" transform="rotate(-90 146.6 59.7)">34</text>
<text x="149.2" y="59.7" transform="rotate(-90 149.2 59.7)">46</text>
<text x="154.2" y="59.7" transform="rotate(-90 154.2 59.7)">1</text>
<text x="156.8" y="59.7" transform="rotate(-90 156.8 59.7)">4</text>
<text x="159.3" y="59.7" transform="rotate(-90 159.3 59.7)">7</text>
<text x="161.8" y="59.7" transform="rotate(-90 161.8 59.7)">40</text>
<text x="164.4" y="59.7" transform="rotate(-90 164.4 59.7)">30</text>
<text x="169.5" y="59.7" transform="rotate(-90 169.5 59.7)">25</text>
<text x="174.5" y="59.7" transform="rotate(-90 174.5 59.7)">48</text>
<text x="177.1" y="59.7" transform="rotate(-90 177.1 59.7)">24</text>
<text x="179.6" y="59.7" transform="rotate(-90 179.6 59.7)">18 LDO12</text>
<text x="41.1" y="67.6" transform="rotate(-90 41.1 67.6)">I/O4</text>
<text x="43.7" y="66.3" transform="rotate(-90 43.7 66.3)">Vp</text>
<text x="46.2" y="67.6" transform="rotate(-90 46.2 67.6)">I/O3</text>
<text x="132.7" y="71.3" transform="rotate(-90 132.7 71.3)">VDD5V</text>
<text x="125" y="76.4">26</text>
<text x="131" y="77.7">XTAL_O</text>
<text x="137.7" y="72.1" transform="rotate(-90 137.7 72.1)">VLDO33</text>
<text x="140.3" y="72.4" transform="rotate(-90 140.3 72.4)">DVDD33</text>
<text x="142.8" y="72.4" transform="rotate(-90 142.8 72.4)">DVDD33</text>
<text x="145.3" y="72.4" transform="rotate(-90 145.3 72.4)">DVDD33</text>
<text x="147.9" y="72.4" transform="rotate(-90 147.9 72.4)">DVDD33</text>
<text x="150.4" y="72.4" transform="rotate(-90 150.4 72.4)">DVDD33</text>
<text x="155.5" y="72.1" transform="rotate(-90 155.5 72.1)">AVDD33</text>
<text x="158" y="72.1" transform="rotate(-90 158 72.1)">AVDD33</text>
<text x="160.6" y="72.1" transform="rotate(-90 160.6 72.1)">AVDD33</text>
<text x="163.1" y="76.5" transform="rotate(-90 163.1 76.5)">AVDD33_AU</text>
<text x="165.6" y="77.7" transform="rotate(-90 165.6 77.7)">AVDD33_USB</text>
<text x="168.8" y="77.7">I2S_SCLK_I</text>
<text x="170.7" y="72.1" transform="rotate(-90 170.7 72.1)">AVDD12</text>
<text x="175.8" y="72.4" transform="rotate(-90 175.8 72.4)">DVDD12</text>
<text x="178.3" y="72.4" transform="rotate(-90 178.3 72.4)">DVDD12</text>
<text x="180.9" y="72.1" transform="rotate(-90 180.9 72.1)">VLDO12</text>
<text x="184.7" y="76.4">36</text>
<text x="4" y="82.8">B</text>
<text x="41.1" y="80.2" transform="rotate(-90 41.1 80.2)">I/O1</text>
<text x="43.7" y="80.2" transform="rotate(-90 43.7 80.2)">GND</text>
<text x="46.2" y="80.2" transform="rotate(-90 46.2 80.2)">I/O2</text>
<text x="125" y="78.9">27</text>
<text x="131" y="80.2">XTAL_I</text>
<text x="167.2" y="80.2">I2S_MCLK_O</text>
<text x="171.7" y="82.8">I2S_SD_I</text>
<text x="184.7" y="78.9">37</text>
<text x="184.7" y="81.5">38</text>
<text x="291.2" y="82.8">B</text>
<text x="39.8" y="85.2" transform="rotate(-90 39.8 85.2)">1</text>
<text x="42.4" y="85.2" transform="rotate(-90 42.4 85.2)">2</text>
<text x="44.9" y="85.2" transform="rotate(-90 44.9 85.2)">3</text>
<text x="125" y="84">31</text>
<text x="125" y="89.1">32</text>
<text x="131" y="85.3">REXT</text>
<text x="167.2" y="85.3">I2S_LRCLK_I</text>
<text x="184.7" y="84">39</text>
<text x="184.7" y="89.1">41</text>
<text x="125" y="91.6">33</text>
<text x="131" y="90.4">USBDP</text>
<text x="131" y="92.9">USBDM</text>
<text x="172.6" y="90.4">VCOML</text>
<text x="175.3" y="95.4">ARIN</text>
<text x="175.5" y="92.9">ALIN</text>
<text x="184.7" y="91.6">42</text>
<text x="184.7" y="94.2">43</text>
<text x="125" y="99.2">19</text>
<text x="131" y="98">GPIO_I2S</text>
<text x="131" y="100.5">GPIO4</text>
<text x="172.5" y="98">VCOMR</text>
<text x="184.7" y="101.8">3</text>
<text x="184.7" y="96.7">44</text>
<text x="125" y="104.4">13</text>
<text x="125" y="106.9">12</text>
<text x="131" y="105.7">SCL</text>
<text x="173.9" y="105.7">SVYIN</text>
<text x="174" y="103">SVCIN</text>
<text x="184.7" y="104.4">6</text>
<text x="184.7" y="106.9">8</text>
<text x="131" y="108.2">SDA</text>
<text x="175.5" y="108.2">AVIN</text>
<text x="132.7" y="118.3" transform="rotate(-90 132.7 118.3)">DVSS</text>
<text x="135.2" y="118.3" transform="rotate(-90 135.2 118.3)">DVSS</text>
<text x="137.7" y="118.3" transform="rotate(-90 137.7 118.3)">DVSS</text>
<text x="165.6" y="118.3" transform="rotate(-90 165.6 118.3)">AVSS</text>
<text x="168.2" y="118.3" transform="rotate(-90 168.2 118.3)">AVSS</text>
<text x="170.7" y="118.3" transform="rotate(-90 170.7 118.3)">AVSS</text>
<text x="173.3" y="118.3" transform="rotate(-90 173.3 118.3)">AVSS</text>
<text x="175.8" y="118.3" transform="rotate(-90 175.8 118.3)">AVSS</text>
<text x="178.3" y="118.3" transform="rotate(-90 178.3 118.3)">AVSS</text>
<text x="180.9" y="118.3" transform="rotate(-90 180.9 118.3)">AVSS</text>
<text x="83.1" y="120.6" transform="rotate(-90 83.1 120.6)">8</text>
<text x="131.4" y="124.4" transform="rotate(-90 131.4 124.4)">47</text>
<text x="133.9" y="124.4" transform="rotate(-90 133.9 124.4)">21</text>
<text x="136.5" y="124.3" transform="rotate(-90 136.5 124.3)">11</text>
<text x="164.4" y="124.4" transform="rotate(-90 164.4 124.4)">45</text>
<text x="166.9" y="124.4" transform="rotate(-90 166.9 124.4)">29</text>
<text x="169.5" y="124.4" transform="rotate(-90 169.5 124.4)">28</text>
<text x="172" y="124.4" transform="rotate(-90 172 124.4)">15</text>
<text x="174.5" y="123.2" transform="rotate(-90 174.5 123.2)">9</text>
<text x="177.1" y="123.2" transform="rotate(-90 177.1 123.2)">5</text>
<text x="179.6" y="123.2" transform="rotate(-90 179.6 123.2)">2</text>
<text x="4" y="131">C</text>
<text x="72.8" y="127.2">1</text>
<text x="72.8" y="129.8">2</text>
<text x="77.7" y="128.5">A0</text>
<text x="77.7" y="131">A1</text>
<text x="84.3" y="129.2" transform="rotate(-90 84.3 129.2)">VCC</text>
<text x="85.2" y="131">SCL</text>
<text x="86" y="128.5">WP</text>
<text x="93.2" y="129.8">6</text>
<text x="93.2" y="127.2">7</text>
<text x="291.2" y="131">C</text>
<text x="72.8" y="132.3">3</text>
<text x="77.7" y="133.6">A2</text>
<text x="84.3" y="136.1" transform="rotate(-90 84.3 136.1)">VSS</text>
<text x="84.8" y="133.6">SDA</text>
<text x="93.2" y="132.3">5</text>
<text x="83.1" y="141.1" transform="rotate(-90 83.1 141.1)">4</text>
<text x="3.9" y="179.3">D</text>
<text x="201.8" y="178">Title</text>
<text x="291.2" y="179.3">D</text>
<text x="201.8" y="185.6">Size</text>
<text x="214.5" y="185.6">Number</text>
<text x="265.3" y="185.6">Revision</text>
<text x="203" y="189.4">A4</text>
<text x="201.8" y="193.2">Date:</text>
<text x="201.8" y="195.8">File:</text>
<text x="213.2" y="193.2">25/07/2021</text>
<text x="213.2" y="195.8">Z:\Altium\MS2106\DevBoard\Main.Sch</text>
<text x="251.3" y="195.8">DDrawn By: Bertold Van den Bergh</text>
<text x="252.6" y="193.2">Sheet 1 of 1</text>
<text x="253" y="195.8">oc</text>
<text x="38.2" y="199.6">1</text>
<text x="111.2" y="199.6">2</text>
<text x="184.3" y="199.6">3</text>
<text x="257.4" y="199.6">4</text>
</g>
<g font-size="2.3" fill="#262626">
<text x="87.2" y="18">5V</text>
<text x="116.3" y="18">3V3A</text>
<text x="133" y="18">5V</text>
<text x="167.2" y="18">3V3A</text>
<text x="178.2" y="18">3V3</text>
<text x="213.8" y="18">1V2</text>
<text x="270.2" y="18">5V</text>
<text x="220.4" y="29.4">GND</text>
<text x="266.6" y="33.2">CVBS</text>
<text x="41.5" y="46">5V</text>
<text x="101.4" y="43.4">GND</text>
<text x="149.7" y="43.4">GND</text>
<text x="195.4" y="43.4">GND</text>
<text x="89.2" y="52.3">GND</text>
<text x="130.5" y="51.1">5V</text>
<text x="147.6" y="51.1">3V3</text>
<text x="162.1" y="51.1">3V3A1V2</text>
<text x="204.1" y="51.1">5V GND 3V3</text>
<text x="225.4" y="48.9" transform="rotate(-90 225.4 48.9)">LUMI</text>
<text x="238.2" y="48.9" transform="rotate(-90 238.2 48.9)">CHRO</text>
<text x="264.1" y="53.6">GND</text>
<text x="274.3" y="53.6">GND</text>
<text x="281.9" y="53.6">GND</text>
<text x="200" y="56.6" transform="rotate(-90 200 56.6)">I2S_ON</text>
<text x="75.5" y="85.3">GND</text>
<text x="81.6" y="94.2">3V3</text>
<text x="116.6" y="96.7">I2S_ON 35</text>
<text x="198" y="106.9">GND</text>
<text x="40.4" y="124.7">GND</text>
<text x="240.3" y="120.9">5V</text>
<text x="226" y="127.2">GND</text>
<text x="238.6" y="129.8">CHRO</text>
<text x="131.9" y="134.8">GND</text>
<text x="170" y="134.8">GND</text>
<text x="238.6" y="137.4">LUMI</text>
<text x="238.6" y="145">CVBS</text>
<text x="81" y="152.6">GND</text>
<text x="33.8" y="162.7">5V</text>
<text x="81.6" y="162.7">3V3</text>
<text x="104" y="162.7">GND</text>
<text x="141.7" y="162.7">3V3A</text>
<text x="183.2" y="162.7">1V2</text>
<text x="50" y="168.3" transform="rotate(-90 50 168.3)">LDO33</text>
<text x="151.7" y="168.3" transform="rotate(-90 151.7 168.3)">LDO12</text>
<text x="220.9" y="175.5">GND</text>
<text x="32.7" y="188.2">GND</text>
<text x="40.4" y="188.2">GND</text>
<text x="48.1" y="188.2">GND</text>
<text x="65.8" y="188.2">GND</text>
<text x="73.4" y="188.2">GND</text>
<text x="81" y="188.2">GND</text>
<text x="88.7" y="188.2">GND</text>
<text x="111.6" y="188.2">GND</text>
<text x="119.2" y="188.2">GND</text>
<text x="126.8" y="188.2">GND</text>
<text x="134.4" y="188.2">GND</text>
<text x="142" y="188.2">GND</text>
<text x="149.7" y="188.2">GND</text>
<text x="167.5" y="188.2">GND</text>
<text x="175.1" y="188.2">GND</text>
<text x="182.7" y="188.2">GND</text>
</g>
<g font-size="2.3" fill="#0e0e0e">
<text x="30.2" y="20.5">Either mount regulators (U4/U5) or resistors (R11/R12).</text>
<text x="30.2" y="23.1">Capacitors for regulators are at the bottom of the schematic.</text>
<text x="93.5" y="20.3">U6</text>
<text x="101.4" y="20.5">LM1117MPX-3.3</text>
<text x="142" y="20.5">U4</text>
<text x="149.7" y="20.5">MIC5504-3.3</text>
<text x="187.7" y="20.5">U5</text>
<text x="195.4" y="20.5">MIC5504-1.2</text>
<text x="238.6" y="20.5">Mount only for differential input</text>
<text x="30.2" y="25.6">U6 can be mounted for high ambient temp (dissipates better)</text>
<text x="233.2" y="25.4">C17</text>
<text x="246.3" y="25.6">U7</text>
<text x="233.2" y="33.5">4.7uF</text>
<text x="225.6" y="39.3">R14</text>
<text x="278.8" y="38.8" transform="rotate(-90 278.8 38.8)">C29</text>
<text x="286.4" y="38.8" transform="rotate(-90 286.4 38.8)">C30</text>
<text x="225.6" y="45">100</text>
<text x="278.8" y="46.4" transform="rotate(-90 278.8 46.4)">4.7uF</text>
<text x="286.4" y="46.4" transform="rotate(-90 286.4 46.4)">100nF</text>
<text x="63.2" y="51.1">R13</text>
<text x="75.9" y="51.1">1K</text>
<text x="246.3" y="48.5">ADA4830-1</text>
<text x="27.6" y="54.9">VBUS</text>
<text x="48" y="56.1">ON</text>
<text x="55.6" y="56.1">HSMA-C190</text>
<text x="239.3" y="58">DEN</text>
<text x="50" y="64.2" transform="rotate(-90 50 64.2)">U3</text>
<text x="185.7" y="61.2">U1</text>
<text x="185.7" y="63.7">MS2106</text>
<text x="218.5" y="60.9">I2S</text>
<text x="218.5" y="63.5">CON HDR 2x4</text>
<text x="239.3" y="60.5">1x2MM</text>
<text x="91.2" y="66.3">C1</text>
<text x="96.3" y="66.3">10pF</text>
<text x="104.1" y="68.5">X1</text>
<text x="104.1" y="71.1">12MHz</text>
<text x="50" y="82" transform="rotate(-90 50 82)">IP4220CZ6</text>
<text x="91.2" y="78.9">C2</text>
<text x="96.3" y="78.9">10pF</text>
<text x="98.8" y="84">R1</text>
<text x="109" y="84">4K7</text>
<text x="190.3" y="89.1">C3</text>
<text x="195.4" y="89.1">1uF</text>
<text x="205.6" y="89.1">C5</text>
<text x="210.7" y="89.1">470nF</text>
<text x="233.5" y="89.1">R2</text>
<text x="243.6" y="89.1">10K</text>
<text x="251.3" y="87.8">AUDL</text>
<text x="27.6" y="92.9">DP</text>
<text x="251.3" y="95.4">AUDR</text>
<text x="27.6" y="100.5">DM</text>
<text x="101.4" y="99.2">R10</text>
<text x="114" y="99.2">1K</text>
<text x="190.3" y="99.2">C4</text>
<text x="195.4" y="99.2">1uF</text>
<text x="205.6" y="99.2">C6</text>
<text x="210.7" y="99.2">470nF</text>
<text x="233.5" y="96.7">R3</text>
<text x="243.6" y="96.7">10K</text>
<text x="86.1" y="104.4">REC</text>
<text x="93.7" y="104.4">HSMA-C190</text>
<text x="251.3" y="103">AGND</text>
<text x="215.2" y="109.9" transform="rotate(-90 215.2 109.9)">10K</text>
<text x="233" y="109.9" transform="rotate(-90 233 109.9)">10K</text>
<text x="27.6" y="118.3">UGND</text>
<text x="73.6" y="116.8">C7</text>
<text x="73.6" y="119.4">100nF</text>
<text x="215.2" y="115" transform="rotate(-90 215.2 115)">R4</text>
<text x="233" y="115" transform="rotate(-90 233 115)">R5</text>
<text x="98.3" y="125.2" transform="rotate(-90 98.3 125.2)">WP</text>
<text x="98.3" y="120.1" transform="rotate(-90 98.3 120.1)">0R/DNP</text>
<text x="111" y="125.2" transform="rotate(-90 111 125.2)">R6</text>
<text x="111" y="120.1" transform="rotate(-90 111 120.1)">4K7</text>
<text x="251.3" y="123.4">V5V</text>
<text x="251.3" y="128.5">CHRO</text>
<text x="218.3" y="132.3">C8</text>
<text x="225.9" y="132.3">47nF</text>
<text x="251.3" y="136.1">LUMI</text>
<text x="88.7" y="142.4">U2</text>
<text x="104.5" y="141.8">SDA</text>
<text x="114.7" y="141.8">SCL</text>
<text x="208.1" y="139.9">C9</text>
<text x="215.7" y="139.9">47nF</text>
<text x="251.3" y="143.7">CVBS</text>
<text x="88.7" y="145">CAT24C16</text>
<text x="104.5" y="144.4">1x2MM</text>
<text x="114.7" y="144.4">1x2MM</text>
<text x="192.9" y="147.5">C10</text>
<text x="200.5" y="147.5">47nF</text>
<text x="109" y="150">IGND</text>
<text x="109" y="152.6">1x2MM</text>
<text x="212.7" y="153.1" transform="rotate(-90 212.7 153.1)">75</text>
<text x="222.8" y="153.1" transform="rotate(-90 222.8 153.1)">75</text>
<text x="233" y="153.1" transform="rotate(-90 233 153.1)">75</text>
<text x="251.3" y="151.3">VGND</text>
<text x="52.8" y="166.4">R11</text>
<text x="96" y="165.9">L1</text>
<text x="154.5" y="166.4">R12</text>
<text x="212.7" y="163.2" transform="rotate(-90 212.7 163.2)">R7</text>
<text x="222.8" y="163.2" transform="rotate(-90 222.8 163.2)">R8</text>
<text x="233" y="163.2" transform="rotate(-90 233 163.2)">R9</text>
<text x="52.8" y="171.9">0R</text>
<text x="96" y="171.2">Ferrite 0603</text>
<text x="154.5" y="171.9">0R</text>
<text x="34.8" y="183.6" transform="rotate(-90 34.8 183.6)">C21</text>
<text x="37.3" y="183.6" transform="rotate(-90 37.3 183.6)">100nF</text>
<text x="42.4" y="183.6" transform="rotate(-90 42.4 183.6)">C12</text>
<text x="44.9" y="183.6" transform="rotate(-90 44.9 183.6)">4.7uF</text>
<text x="50" y="183.6" transform="rotate(-90 50 183.6)">C13</text>
<text x="52.5" y="183.6" transform="rotate(-90 52.5 183.6)">4.7uF</text>
<text x="67.8" y="183.6" transform="rotate(-90 67.8 183.6)">C15</text>
<text x="70.3" y="183.6" transform="rotate(-90 70.3 183.6)">100nF</text>
<text x="75.4" y="183.6" transform="rotate(-90 75.4 183.6)">C16</text>
<text x="78" y="183.6" transform="rotate(-90 78 183.6)">100nF</text>
<text x="83.1" y="183.6" transform="rotate(-90 83.1 183.6)">C28</text>
<text x="85.6" y="183.6" transform="rotate(-90 85.6 183.6)">100nF</text>
<text x="90.7" y="183.6" transform="rotate(-90 90.7 183.6)">C22</text>
<text x="93.2" y="183.6" transform="rotate(-90 93.2 183.6)">4.7uF</text>
<text x="113.5" y="183.6" transform="rotate(-90 113.5 183.6)">C23</text>
<text x="116.1" y="183.6" transform="rotate(-90 116.1 183.6)">100nF</text>
<text x="121.1" y="183.6" transform="rotate(-90 121.1 183.6)">C24</text>
<text x="123.7" y="183.6" transform="rotate(-90 123.7 183.6)">100nF</text>
<text x="128.8" y="183.6" transform="rotate(-90 128.8 183.6)">C25</text>
<text x="131.4" y="183.6" transform="rotate(-90 131.4 183.6)">100nF</text>
<text x="136.5" y="183.6" transform="rotate(-90 136.5 183.6)">C20</text>
<text x="139" y="183.6" transform="rotate(-90 139 183.6)">100nF</text>
<text x="144.1" y="183.6" transform="rotate(-90 144.1 183.6)">C26</text>
<text x="146.6" y="183.6" transform="rotate(-90 146.6 183.6)">4.7uF</text>
<text x="151.7" y="183.6" transform="rotate(-90 151.7 183.6)">C14</text>
<text x="154.2" y="183.6" transform="rotate(-90 154.2 183.6)">4.7uF</text>
<text x="169.5" y="183.6" transform="rotate(-90 169.5 183.6)">C18</text>
<text x="172" y="183.6" transform="rotate(-90 172 183.6)">100nF</text>
<text x="177.1" y="183.6" transform="rotate(-90 177.1 183.6)">C19</text>
<text x="179.6" y="183.6" transform="rotate(-90 179.6 183.6)">100nF</text>
<text x="184.8" y="183.6" transform="rotate(-90 184.8 183.6)">C27</text>
<text x="187.3" y="183.6" transform="rotate(-90 187.3 183.6)">4.7uF</text>
<text x="203" y="180.6">MS2106 Evaluation PCB</text>
<text x="215.7" y="188.2">00001</text>
<text x="266.6" y="188.2">1.0</text>
</g>
</svg>
